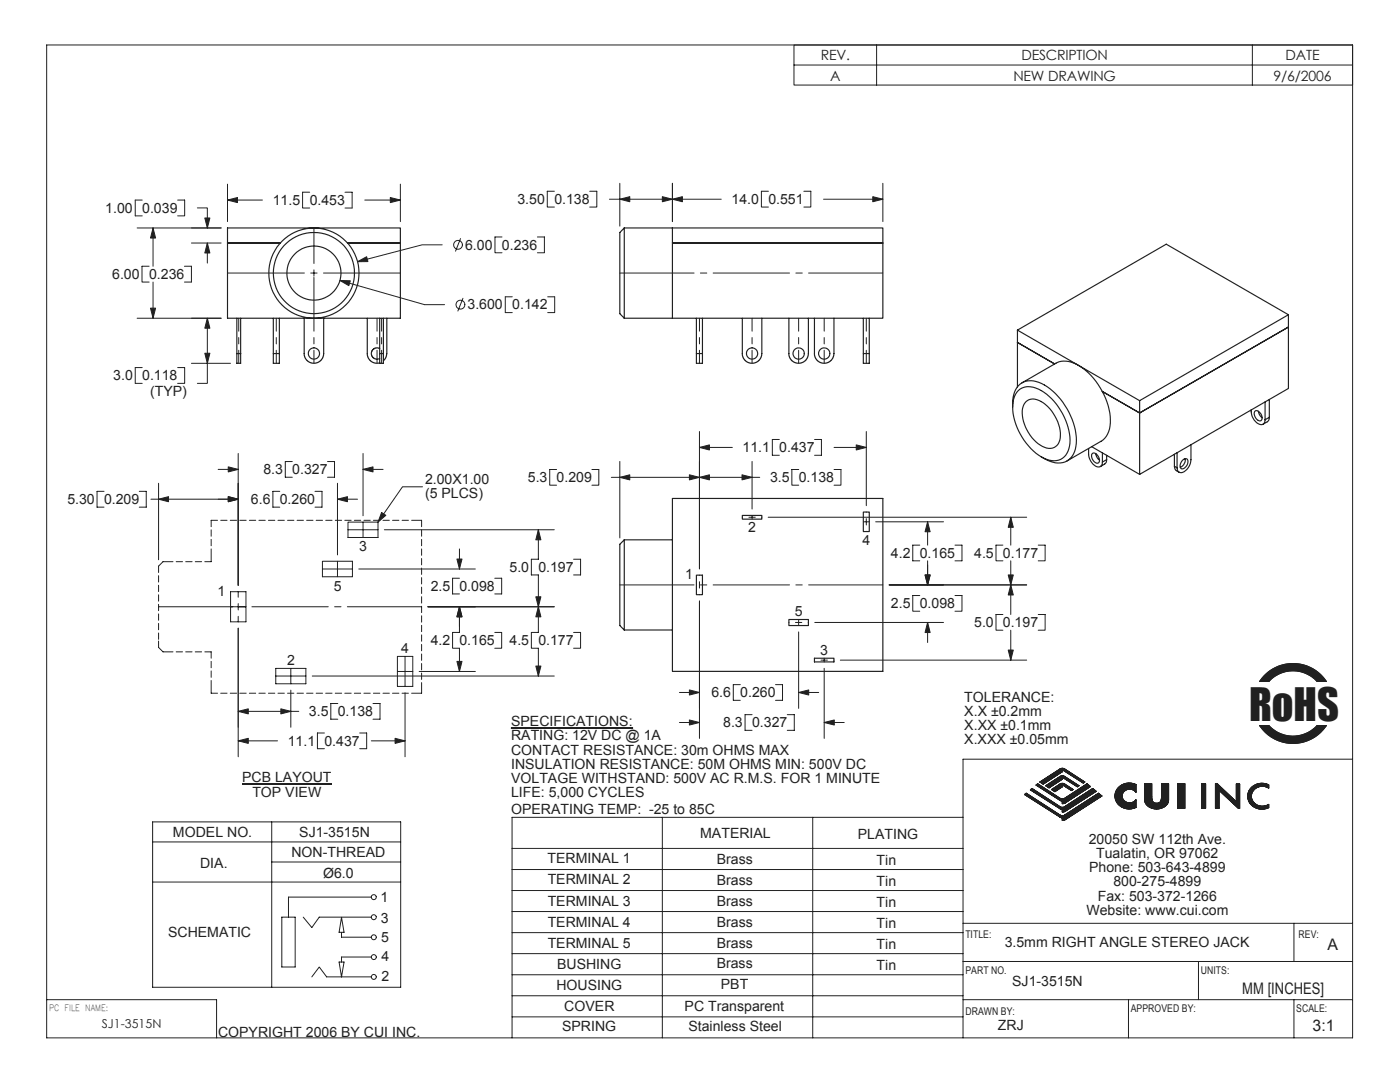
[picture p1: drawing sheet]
<svg xmlns="http://www.w3.org/2000/svg" width="279mm" height="216mm" viewBox="0 0 279 216" stroke-linecap="round" stroke-linejoin="round" font-family="sans-serif">
<!-- layer: Layer 1 -->
<g fill="none" stroke="#231f20" stroke-width=".2">
<path d="M9.3 9h260.6v198.1h-260.6zM20.8 98h-1.4v3.2h1.4M27.8 98h1.4v3.2h-1.4M30.1 99.6h17.4M31.6 96.4v15.3M43.5 93.7h4M47.5 90.5v26.3M55.8 98h-1.3v3.2h1.3M58.3 92.1h-1.4v3.1h1.4M62.9 98h1.4v3.2h-1.4M65.4 92.1h1.4v3.1h-1.4M67.4 96.4v14.3"/>
<path d="M67.4 99.6h4M72.5 90.5v12.4M72.5 93.7h4M31.6 114.9v1.2M31.6 116.8v1.2M31.6 118.7v1.3M34.5 112.1h-2l-.9 .9v1.2M35.2 112.1h1.2M37.1 112.1h1.2M39 112.1h1.2M42.1 105.7v1.3M42.1 107.6v1.3"/>
<path d="M42.1 109.5v2.6h-1.2M43.4 103.8h-1.3v1.3M44 103.8h1.3M46 103.8h1.2M46 118.1h3.1v6h-3.1zM47.5 118.1v1.1M47.9 103.8h1.2M49.8 103.8h1.2M51.7 103.8h1.2M53.6 103.8h1.2M55.5 103.8h1.2M57.4 103.8h1.3"/>
<path d="M59.3 103.8h1.3M61.2 103.8h1.3M63.1 103.8h1.3M64.3 112h6v3.1h-6zM64.3 113.5h6M65 103.8h1.3M66.9 103.8h1.3M67.4 112v3.1M68.8 103.8h1.3M69.4 104.2h6v3.1h-6zM69.4 105.7h6M70.7 103.8h1.3"/>
<path d="M71.6 113.5h23.3M72.5 104.2v3.1M72.6 103.8h1.3M74.5 103.8h1.3M76.4 103.8h1.3M76.7 105.7h33.9M78.3 103.8h1.3M80.2 103.8h1.3M82.1 103.8h2v1.3M84.1 105.7v1.3M84.1 107.6v1.3M84.1 109.5v1.3"/>
<path d="M84.1 111.4v1.3M84.1 113.3v1.3M84.1 115.3v1.2M84.1 117.2v1.2M84.1 119.1v1.2M91.7 109.5v4M91.7 115.4h-1.4v3.1h1.4M98.7 115.4h1.4v3.1h-1.4M107.4 105.7v5.9h-1.4v3.1h1.4v11.5h-1.4v3.1h1.4v5.6M114.5 111.6h1.4v3.1h-1.4M31.6 121.1h17.5M31.6 127.9v1.3l.9 .9h2"/>
<path d="M31.6 120.6v1.3M31.6 122.5v1.3M31.6 124.4v1.3M31.6 126.3v1.3M35.2 130.1h1.2M37.1 130.1h1.2M39 130.1h1.2M40.9 130.1h1.2v1.2M42.1 132v1.2M42.1 133.9v1.2M42.1 135.8v2.5h1.3M44 138.3h1.3"/>
<path d="M46 138.3h1.2M47.5 120.4v1.3M47.5 123v1.1M47.5 125.3v25.7M47.9 138.3h1.2M49.8 138.3h1.2M50.3 121.1h15.2M51.7 138.3h1.2M53.6 138.3h1.2M55 133.4h6v3h-6zM55 134.9h6M55.5 138.3h1.2"/>
<path d="M57.4 138.3h1.3M58 133.4v3M58 137.7v7.4M59.3 138.3h1.3M61.2 138.3h1.3M62.3 134.9h48.3M63.1 138.3h1.3M65 138.3h1.3M66.8 121.1h1.3M66.9 138.3h1.3M68.8 138.3h1.3M69.3 121.1h14.8"/>
<path d="M70.7 138.3h1.3M72.6 138.3h1.3M74.5 138.3h1.3M76.4 138.3h1.3M78.3 138.3h1.3M79.3 131h3.1v6h-3.1zM79.3 134h3.1M80.2 138.3h1.3M80.8 131v6M80.8 138.2v12.8M83.7 134h11.2M84.1 121v1.2"/>
<path d="M84.1 122.9v1.2M84.1 124.8v1.2M84.1 126.7v1.3M84.1 128.6v1.3M84.1 130.5v1.3M84.1 132.4v1.3M84.1 134.3v1.3M84.1 136.2v2.1h-2M85.4 121.1h25.2M91.7 121.1v5.1h-1.4v3.1h1.4v4.7M98.7 126.2h1.4v3.1h-1.4M114.5 126.2h1.4v3.1h-1.4"/>
<path d="M47.5 141.9h12.1M47.5 147.8h7.9M64.7 146.3h-1.3v3.1h1.3M67.4 140.4h-1.4v3.1h1.4M71.8 146.3h1.4v3.1h-1.4M74.1 147.8h6.7M74.4 140.4h1.4v3.1h-1.4M269.9 151.5h-77.7v55.6M102.2 169.3h90M102.2 173.5h90M102.2 177.7h90M132.2 163.1v44"/>
<path d="M162.2 163.1v44M192.2 163.1h-90v44M9.3 199.5h33.9v7.6M102.2 190.3h90M102.2 194.5h90M102.2 198.7h90M102.2 181.9h90M102.2 186.1h90M192.2 184.2h77.7M192.2 191.9h77.7M192.2 199.5h77.7M225.2 199.5v7.6"/>
<path d="M239.2 191.9v7.6M258.2 184.2v7.7M258.2 199.5v7.6M102.2 202.9h90"/>
</g>
<g fill="none" stroke="#231f20" stroke-width=".23">
<path d="M45.4 45.5h34.5v18h-34.5v-15h10.5h-10.5zM69.4 48.5h10.5M124.6 45.5h9.6M124.6 45.5l-.9 .9v16.2l.9 .9M124.6 45.5v18M134.2 48.5h42v15h-42zM134.2 45.5h42v3h-42zM47.3 63.5v9h.7v-9M47.3 70.5h.7M54.5 70.5h1.3v2h-1.3zM54.5 63.5v7M55.8 63.5v7"/>
<path d="M60.7 63.5v7.5l.3 .6 .4 .5 .6 .3 .7 .1 .6-.1 .6-.3 .4-.5 .3-.6v-7.5M73.3 63.5v7.5l.3 .6 .7 .6 .7 .3 .8-.1M75.8 69.6l-.7-.2-.5 .2-.3 .3-.2 .5 .2 .7 .3 .4 .5 .2 .7-.2M75.8 63.5v9h.7v-9M75.8 70.5h.7M77.2 63.5v7.2l-.3 .8-.4 .5M124.6 63.5h9.6M139 63.5v7M140.2 63.5v9h-1.2v-2h1.2M148.1 63.5l.1 7.5 .2 .6 .4 .5 .6 .3 .7 .1 .7-.1 .5-.3 .4-.5 .3-.6v-7.5M157.4 63.5l.1 7.5 .2 .6 .4 .5 .6 .3 .7 .1 .7-.1 .5-.3 .4-.5 .3-.6v-7.5M162.5 63.5l.1 7.5 .2 .6 .4 .5 .6 .3 .7 .1 .7-.1 .5-.3 .4-.5 .3-.6v-7.5"/>
<path d="M172.3 70.5h1.2v2h-1.2zM172.3 63.5v7M173.5 63.5v7M203.1 65.9l24.3 14M203.1 65.9v11.3M203.1 68.3l7.4 4.3M203.2 77.9a3.7 3.7 0 0 1 4.6 0 12.5 12.5 0 0 1 5.7 10.6 3.3 3.3 0 0 1-1.6 3.1 3.3 3.3 0 0 1-3.6-.2 12.2 12.2 0 0 1-6.1-11.3l.5-1.5zM204 76.4l6.7-3.9a4.6 4.6 0 0 1 4.8 .6 13.7 13.7 0 0 1 6 11.9 3.9 3.9 0 0 1-1.8 3.1l-6.7 3.9M227.4 79.9v14.8M253.3 79.7v3.6M257.1 65.3v12.2l-29.7 17.2M257.1 62.8l-24.4-14.1-29.6 17.2"/>
<path d="M257.1 62.8l-29.7 17.1M257.1 65.3l-29.7 17.1-7.4-4.3M257.1 62.8v2.5M134.2 99.5h42v34.5h-42zM202.1 81.2a4.8 4.8 0 0 1 2.3-5 5.9 5.9 0 0 1 5.7 1.8 13.4 13.4 0 0 1 4.6 11.1 3.5 3.5 0 0 1-5.2 3l-1.7-.9M204.8 80.1a2.45 2.45 0 0 1 3 0 8.1 8.1 0 0 1 3.7 7.7 2.19 2.19 0 0 1-3.5 1.3 8.1 8.1 0 0 1-3.9-7.6l.2-.8zM217.3 89.5a3.4 3.4 0 0 0 1.1 3.3 .89 .89 0 0 0 1 .4 .89 .89 0 0 0 .6-1M217.9 89.1l9.5 5.6M218 90.5a.95 .95 0 0 1 1.3 .8 .61 .61 0 0 1 .1 .9 .61 .61 0 0 1-.9 .1 1.43 1.43 0 0 1-.5-1.8zM218.7 90.5l.3 .9 .4 .4M220 90.4v1.8M220.9 91.7a.86 .86 0 0 1-.4 .9l-.9 .5"/>
<path d="M220.9 90.8v.9M220.9 91.7l-.9 .5M234.4 93l.2 .8 .7 .4M234.4 93l.5 .3M234.4 90.6v2.4M234.9 90.3v3M235.9 91.9l.2-.1a.55 .55 0 0 1 .7-.3 .55 .55 0 0 1 .3 .8 1.25 1.25 0 0 1-1.4 1.2l-.2-.6zM236.5 91.5a1.54 1.54 0 0 1-1 1.7M237.7 88.8v2.9a2.57 2.57 0 0 1-2.2 2.6l-.5-.4-.1-.6M249.7 81.8a2.65 2.65 0 0 0 2.2 2.9l.5-.4 .1-.5M250.5 82a1.29 1.29 0 0 1 1.3 1.7v.1a.95 .95 0 0 1-1.4-.7l-.1-.6zM251.1 82.1l.3 .7 .5 .6"/>
<path d="M252.5 80.2v3.6M253.3 83.3l-.2 .7-1 .6M253.3 83.3l-.8 .5M124.6 107.7v18M124.6 107.7l-.9 .9v16.2l.9 .9M124.6 107.7h9.6M139 114.8h1.2v3.9h-1.2zM148.1 102.8h3.9v.8h-3.9zM172.3 102.2h1.2v3.9h-1.2zM124.6 125.7h9.6M157.4 123.6h3.9v1.2h-3.9zM162.5 131.3h3.9v.8h-3.9z"/>
<circle cx="62.6" cy="54.5" r="5.4"/>
<circle cx="62.6" cy="54.5" r="8.1"/>
<circle cx="62.7" cy="54.5" r="9"/>
<circle cx="62.7" cy="70.5" r="1.13"/>
<circle cx="150.1" cy="70.5" r="1.13"/>
<circle cx="159.4" cy="70.5" r="1.13"/>
<circle cx="164.5" cy="70.5" r="1.13"/>
</g>
<path d="M107.4 121.1l.5 2h-1z" fill="#231f20"/>
<path d="M107.4 121.1l.5 2h-1z" fill="none" stroke="#231f20" stroke-width=".2"/>
<path d="M106.9 132.9h1l-.5 2z" fill="#231f20"/>
<path d="M106.9 132.9h1l-.5 2z" fill="none" stroke="#231f20" stroke-width=".2"/>
<path d="M45.6 99.1l1.9 .5-1.9 .5z" fill="#231f20"/>
<path d="M45.6 99.1l1.9 .5-1.9 .5z" fill="none" stroke="#231f20" stroke-width=".2"/>
<path d="M31.6 99.6l2-.5v1z" fill="#231f20"/>
<path d="M31.6 99.6l2-.5v1z" fill="none" stroke="#231f20" stroke-width=".2"/>
<path d="M67.4 99.6l1.9-.5v1z" fill="#231f20"/>
<path d="M67.4 99.6l1.9-.5v1z" fill="none" stroke="#231f20" stroke-width=".2"/>
<path d="M45.6 99.1l1.9 .5-1.9 .5z" fill="#231f20"/>
<path d="M45.6 99.1l1.9 .5-1.9 .5z" fill="none" stroke="#231f20" stroke-width=".2"/>
<path d="M72.5 93.7l1.9-.5v1z" fill="#231f20"/>
<path d="M72.5 93.7l1.9-.5v1z" fill="none" stroke="#231f20" stroke-width=".2"/>
<path d="M45.6 93.2l1.9 .5-1.9 .5z" fill="#231f20"/>
<path d="M45.6 93.2l1.9 .5-1.9 .5z" fill="none" stroke="#231f20" stroke-width=".2"/>
<path d="M56 141.4l2 .5-2 .6z" fill="#231f20"/>
<path d="M56 141.4l2 .5-2 .6z" fill="none" stroke="#231f20" stroke-width=".2"/>
<path d="M47.5 141.9l2.1-.5v1.1z" fill="#231f20"/>
<path d="M47.5 141.9l2.1-.5v1.1z" fill="none" stroke="#231f20" stroke-width=".2"/>
<path d="M78.8 147.3l2 .5-2 .5z" fill="#231f20"/>
<path d="M78.8 147.3l2 .5-2 .5z" fill="none" stroke="#231f20" stroke-width=".2"/>
<path d="M47.5 147.8l2.1-.5v1z" fill="#231f20"/>
<path d="M47.5 147.8l2.1-.5v1z" fill="none" stroke="#231f20" stroke-width=".2"/>
<path d="M91.2 111.5h1l-.5 2z" fill="#231f20"/>
<path d="M91.2 111.5h1l-.5 2z" fill="none" stroke="#231f20" stroke-width=".2"/>
<path d="M91.7 121.1l.5 2h-1z" fill="#231f20"/>
<path d="M91.7 121.1l.5 2h-1z" fill="none" stroke="#231f20" stroke-width=".2"/>
<path d="M107.4 105.7l.5 2h-1z" fill="#231f20"/>
<path d="M107.4 105.7l.5 2h-1z" fill="none" stroke="#231f20" stroke-width=".2"/>
<path d="M106.9 119.1h1l-.5 2z" fill="#231f20"/>
<path d="M106.9 119.1h1l-.5 2z" fill="none" stroke="#231f20" stroke-width=".2"/>
<path d="M91.7 121.1l.5 2h-1z" fill="#231f20"/>
<path d="M91.7 121.1l.5 2h-1z" fill="none" stroke="#231f20" stroke-width=".2"/>
<path d="M91.2 132h1l-.5 2z" fill="#231f20"/>
<g fill="none" stroke="#231f20" stroke-width=".2">
<path d="M45.4 54.5h15.3M62 54.5h1.3M62.7 45.5v7.1M62.7 53.8v1.3M62.7 55.4v10.7M64.6 54.5h15.3M123.7 54.5h14.8M139.8 54.5h1.3M142.3 54.5h15.3M158.8 54.5h1.3M161.4 54.5h14.8M47.6 63.5v2.6"/>
<path d="M47.6 67.4v1.2M47.6 69.9v2.6M55.1 63.5v2.6M55.1 67.4v1.2M55.1 69.9v2.6M62.7 67.4v1.2M62.7 69.9v2.6M75.2 63.5v2.6M75.2 67.4v1.2M75.2 69.9v2.6M76.2 63.5v2.6M76.2 67.4v1.2"/>
<path d="M76.2 69.9v2.6M139.6 63.5v2.6M139.6 67.4v1.2M139.6 69.9v2.6M150.1 63.5v2.6M150.1 67.4v1.2M150.1 69.9v2.6M159.4 63.5v2.6M159.4 67.4v1.2M159.4 69.9v2.6M164.5 63.5v2.6M164.5 67.4v1.2"/>
<path d="M164.5 69.9v2.6M172.9 63.5v2.6M172.9 67.4v1.2M172.9 69.9v2.6M111.1 93.7h-1.4v3.1h1.4M118.1 93.7h1.4v3.1h-1.4M122 95.3h29.6M123.7 92.1v15.2M139.6 86.1v27.4M139.6 89.3h6.6M150.1 92.1v9.5M155.5 87.7h-1.4v3.1h1.4"/>
<path d="M159.4 93.7h-1.4v3.1h1.4M162.6 87.7h1.3v3.1h-1.3M166.5 93.7h1.3v3.1h-1.3M166.5 89.3h6.4M172.9 86.1v14.8M123.7 116.7h14.8M139.6 119.9v27.4M139.6 114.8h.1M139.6 116.1v1.2M139.6 118.6v.1M139.8 116.7h1.3M142.3 116.7h15.3"/>
<path d="M148.1 103.2h.1M149.5 103.2h1.2M150.1 102.8v.8M152 103.2h.1M153.3 103.2h51.6M158.8 116.7h1.3M161.4 116.7h14.8M172.3 104.1h1.2M172.9 102.2h.1M172.9 103.5v1.3M172.9 106v.1M174.8 104.1h13.5"/>
<path d="M183.6 108.8h-1.4v3.1h1.4M183.6 118.8h-1.4v3.2h1.4M185.1 104.1v4.7M185.1 111.9v4.8M190.6 108.8h1.4v3.1h-1.4M190.6 118.8h1.4v3.2h-1.4M200.2 108.8h-1.4v3.1h1.4M201.7 103.2v5.6M201.7 111.9v10.7M204.9 116.7h-27.4M207.2 108.8h1.4v3.1h-1.4M91.2 132h1l-.5 2z"/>
<path d="M135.6 138.2h4M147.7 136.6h-1.4v3.1h1.4M154.8 136.6h1.4v3.1h-1.4M157.4 124.2h.1M158.8 124.2h1.2M159.4 126.1v15.3M159.4 138.2h4M159.4 123.6v1.2M161.3 124.2h.1M162.5 131.7h.1M162.6 124.2h25.7M163.9 131.7h1.2"/>
<path d="M164.5 133.4v13.9M164.5 131.3v.8M166.4 131.7h.1M167.7 131.7h37.2M185.1 124.2v4M200.2 122.6h-1.4v3.2h1.4M201.7 125.8v5.9M207.2 122.6h1.4v3.2h-1.4M135.6 144.2h4M150.1 142.6h-1.4v3.1h1.4M157.1 142.6h1.4v3.1h-1.4M164.5 144.2h4"/>
</g>
<path d="M184.6 114.7h1l-.5 2z" fill="#231f20"/>
<path d="M184.6 114.7h1l-.5 2z" fill="none" stroke="#231f20" stroke-width=".2"/>
<path d="M185.1 124.2l.5 2h-1z" fill="#231f20"/>
<path d="M185.1 124.2l.5 2h-1z" fill="none" stroke="#231f20" stroke-width=".2"/>
<path d="M201.7 116.7l.5 2h-1z" fill="#231f20"/>
<path d="M201.7 116.7l.5 2h-1z" fill="none" stroke="#231f20" stroke-width=".2"/>
<path d="M201.2 129.7h1l-.5 2z" fill="#231f20"/>
<path d="M201.2 129.7h1l-.5 2z" fill="none" stroke="#231f20" stroke-width=".2"/>
<path d="M201.2 114.7h1l-.5 2z" fill="#231f20"/>
<path d="M201.2 114.7h1l-.5 2z" fill="none" stroke="#231f20" stroke-width=".2"/>
<path d="M201.7 103.2l.5 2h-1z" fill="#231f20"/>
<path d="M201.7 103.2l.5 2h-1z" fill="none" stroke="#231f20" stroke-width=".2"/>
<path d="M170.9 88.8l2 .5-2 .5z" fill="#231f20"/>
<path d="M170.9 88.8l2 .5-2 .5z" fill="none" stroke="#231f20" stroke-width=".2"/>
<path d="M139.6 89.3l2-.5v1z" fill="#231f20"/>
<path d="M139.6 89.3l2-.5v1z" fill="none" stroke="#231f20" stroke-width=".2"/>
<path d="M159.4 138.2l2-.5v1z" fill="#231f20"/>
<path d="M159.4 138.2l2-.5v1z" fill="none" stroke="#231f20" stroke-width=".2"/>
<path d="M137.6 137.7l2 .5-2 .5z" fill="#231f20"/>
<path d="M137.6 137.7l2 .5-2 .5z" fill="none" stroke="#231f20" stroke-width=".2"/>
<path d="M164.5 144.2l2-.5v1z" fill="#231f20"/>
<path d="M164.5 144.2l2-.5v1z" fill="none" stroke="#231f20" stroke-width=".2"/>
<path d="M137.6 143.7l2 .5-2 .5z" fill="#231f20"/>
<path d="M137.6 143.7l2 .5-2 .5z" fill="none" stroke="#231f20" stroke-width=".2"/>
<path d="M123.7 95.2l2-.5v1.1z" fill="#231f20"/>
<path d="M123.7 95.2l2-.5v1.1z" fill="none" stroke="#231f20" stroke-width=".2"/>
<path d="M137.6 94.7l2 .5-2 .6z" fill="#231f20"/>
<path d="M137.6 94.7l2 .5-2 .6z" fill="none" stroke="#231f20" stroke-width=".2"/>
<path d="M185.1 104.1l.5 2h-1z" fill="#231f20"/>
<path d="M185.1 104.1l.5 2h-1z" fill="none" stroke="#231f20" stroke-width=".2"/>
<path d="M184.6 114.7h1l-.5 2z" fill="#231f20"/>
<path d="M184.6 114.7h1l-.5 2z" fill="none" stroke="#231f20" stroke-width=".2"/>
<path d="M139.6 95.2l2-.5v1.1z" fill="#231f20"/>
<path d="M139.6 95.2l2-.5v1.1z" fill="none" stroke="#231f20" stroke-width=".2"/>
<path d="M148.1 94.7l2 .5-2 .6z" fill="#231f20"/>
<path d="M148.1 94.7l2 .5-2 .6z" fill="none" stroke="#231f20" stroke-width=".2"/>
<path d="M209.9 157.5l2-1.2 .5 .1 1.8 1.1-.4 .3-1.7-1.1h-.1v.3l-1.5 1z" fill-rule="evenodd" fill="#231f20"/>
<path d="M209.9 157.5l2-1.2 .5 .1 1.8 1.1-.4 .3-1.7-1.1h-.1v.3l-1.5 1z" fill="none" stroke="#231f20" stroke-width=".2"/>
<path d="M206.8 156.7l.3-.3 4.8 3 .5-.1 4.5-2.9 .7 .6-5 3.2-.6 .2v-.6h-.4z" fill-rule="evenodd" fill="#231f20"/>
<path d="M206.8 156.7l.3-.3 4.8 3 .5-.1 4.5-2.9 .7 .6-5 3.2-.6 .2v-.6h-.4z" fill="none" stroke="#231f20" stroke-width=".2"/>
<path d="M204.5 158.5l.3-.2 7.1 4.5 .5-.1 6.8-4.4 .7 .5-7.4 4.8-.5 .1v-.5l-.4-.1z" fill-rule="evenodd" fill="#231f20"/>
<path d="M204.5 158.5l.3-.2 7.1 4.5 .5-.1 6.8-4.4 .7 .5-7.4 4.8-.5 .1v-.5l-.4-.1z" fill="none" stroke="#231f20" stroke-width=".2"/>
<path d="M205.6 157.6l.4-.3 5.9 3.8 .5-.1 5.7-3.7 .7 .6-6.2 4-.6 .1v-.5l-.4-.1z" fill-rule="evenodd" fill="#231f20"/>
<path d="M205.6 157.6l.4-.3 5.9 3.8 .5-.1 5.7-3.7 .7 .6-6.2 4-.6 .1v-.5l-.4-.1z" fill="none" stroke="#231f20" stroke-width=".2"/>
<path d="M207.5 156l4.4-2.7 .6 .1 4 2.6-.3 .3-4.1-2.6h-.1v.3l-3.8 2.5z" fill-rule="evenodd" fill="#231f20"/>
<path d="M207.5 156l4.4-2.7 .6 .1 4 2.6-.3 .3-4.1-2.6h-.1v.3l-3.8 2.5z" fill="none" stroke="#231f20" stroke-width=".2"/>
<path d="M208.7 156.8l3.2-2 .6 .1 2.8 1.9-.3 .2-2.9-1.8h-.1v.3l-2.6 1.7z" fill-rule="evenodd" fill="#231f20"/>
<path d="M208.7 156.8l3.2-2 .6 .1 2.8 1.9-.3 .2-2.9-1.8h-.1v.3l-2.6 1.7z" fill="none" stroke="#231f20" stroke-width=".2"/>
<path d="M228.4 156.4h1.4l.1 3.3 .3 .4 .5 .2 .6-.1 .4-.5 .1-3.3h1.4v3.4l-.2 .6-.5 .5-.6 .3-.9 .2-.8-.1a2.06 2.06 0 0 1-1.7-1.2z" fill-rule="evenodd" fill="#231f20"/>
<path d="M228.4 156.4h1.4l.1 3.3 .3 .4 .5 .2 .6-.1 .4-.5 .1-3.3h1.4v3.4l-.2 .6-.5 .5-.6 .3-.9 .2-.8-.1a2.06 2.06 0 0 1-1.7-1.2z" fill="none" stroke="#231f20" stroke-width=".2"/>
<path d="M235 156.4h1.5v4.9h-1.5z" fill-rule="evenodd" fill="#231f20" stroke="#231f20" stroke-width=".2"/>
<path d="M223.2 157.2a3.1 3.1 0 0 1 3.5-.7v1.6a1.6 1.6 0 0 0-2-.5l-.7 .7-.1 .7 .2 .4 .6 .6 .5 .2 .9-.1 .6-.5v1.5a2.71 2.71 0 0 1-3.3-.4 2.71 2.71 0 0 1-.5-3.2z" fill-rule="evenodd" fill="#231f20"/>
<path d="M223.2 157.2a3.1 3.1 0 0 1 3.5-.7v1.6a1.6 1.6 0 0 0-2-.5l-.7 .7-.1 .7 .2 .4 .6 .6 .5 .2 .9-.1 .6-.5v1.5a2.71 2.71 0 0 1-3.3-.4 2.71 2.71 0 0 1-.5-3.2z" fill="none" stroke="#231f20" stroke-width=".2"/>
<path d="M239.9 156.4h.7v4.9h-.7z" fill-rule="evenodd" fill="#231f20" stroke="#231f20" stroke-width=".2"/>
<path d="M242.6 156.3h.3l3.8 3.7v-3.6h.7v4.9h-.2l-3.9-3.6v3.6h-.7z" fill-rule="evenodd" fill="#231f20"/>
<path d="M242.6 156.3h.3l3.8 3.7v-3.6h.7v4.9h-.2l-3.9-3.6v3.6h-.7z" fill="none" stroke="#231f20" stroke-width=".2"/>
<path d="M249.8 157.1a3 3 0 0 1 3.4-.5v.6a2.35 2.35 0 0 0-2.4 0l-.7 .6-.2 .4-.2 .5 .1 .8 .6 .8 .9 .5 .9 .1 1-.4v.7l-.9 .2a2.61 2.61 0 0 1-2.9-1.2 2.61 2.61 0 0 1 .4-3.1z" fill-rule="evenodd" fill="#231f20"/>
<g fill="none" stroke="#231f20" stroke-width=".2">
<path d="M204.5 158.5l.3-.2 7.1 4.5 .6-.2 6.7-4.3 .7 .5-7.3 4.8-.6 .1v-.5l-.4-.1zM205.6 157.6l.4-.3 5.9 3.8 .6-.1 5.6-3.7 .7 .6-6.2 4-.6 .1v-.5l-.4-.1zM206.8 156.7l.3-.3 4.8 3 .6-.1 4.4-2.9 .7 .6-5 3.2-.6 .2v-.6l-.4-.1zM207.5 156l4.4-2.7 .6 .1 4 2.6-.3 .3-4.1-2.6h-.1v.3l-3.8 2.5zM208.7 156.8l3.2-2 .5 .1 2.9 1.9-.3 .2-2.9-1.8h-.1v.3l-2.6 1.7zM209.9 157.5l2-1.2 .5 .1 1.8 1.1-.4 .3-1.7-1.1h-.1v.3l-1.5 1zM223.1 157.3a3.1 3.1 0 0 1 3.6-.8v1.6a1.44 1.44 0 0 0-2.2-.4 1.44 1.44 0 0 0 .1 2.3 1.6 1.6 0 0 0 2.1-.4v1.5a2.7 2.7 0 0 1-3.3-.4 2.7 2.7 0 0 1-.3-3.4zM228.4 156.4h1.4v2.6a1.03 1.03 0 0 0 1 1.3 1.03 1.03 0 0 0 1-1.3v-2.6h1.4v3.2a2.32 2.32 0 0 1-3.2 1.7l-1-.5-.5-.9zM235 156.4h1.5v4.9h-1.5zM239.9 156.4h.7v4.9h-.7zM242.6 156.3h.3l3.8 3.7v-3.6h.7v4.9h-.2l-3.9-3.6v3.6h-.7zM249.8 157.1a3 3 0 0 1 3.4-.5v.6a2.35 2.35 0 0 0-2.4 0l-.7 .6-.2 .4-.2 .5 .1 .8 .6 .8 .9 .5 .9 .1 1-.4v.7l-.9 .2a2.61 2.61 0 0 1-2.9-1.2 2.61 2.61 0 0 1 .4-3.1z"/>
<path d="M249.9 157a3 3 0 0 1 3.3-.4v.6a2.09 2.09 0 0 0-2.8 .2 2.09 2.09 0 0 0-.1 2.8 2.33 2.33 0 0 0 2.9 .3v.7a2.74 2.74 0 0 1-3.2-.3 2.74 2.74 0 0 1-.7-3.1z"/>
</g>
<path d="M252.2 134.9a8.1 8.1 0 0 1 8.6-2l.3 .1a8.2 8.2 0 0 1 3.6 3h-1.9l-.3-.4a6.5 6.5 0 0 0-6.2-1.5l-1.9 .9-1.2 1h-1.8z" fill-rule="evenodd" fill="#231f20"/>
<path d="M252.2 134.9a8.1 8.1 0 0 1 8.6-2l.3 .1a8.2 8.2 0 0 1 3.6 3h-1.9l-.3-.4a6.5 6.5 0 0 0-6.2-1.5l-1.9 .9-1.2 1h-1.8z" fill="none" stroke="#231f20" stroke-width=".2"/>
<path d="M251.4 144.8h1.8a6.5 6.5 0 0 0 9.6 0h1.9a8 8 0 0 1-13.3 0z" fill-rule="evenodd" fill="#231f20"/>
<g fill="none" stroke="#231f20" stroke-width=".2">
<path d="M28.4 39.9h-1.4v3.2h1.4M35.5 39.9h1.4v3.2h-1.4M45.4 39.9h7M45.4 36.7v7.5M61.8 38.4h-1.4v3.1h1.4M68.9 38.4h1.4v3.1h-1.4M72.8 39.9h7.1M79.9 36.7v7.5M27.4 45.5h16.7M29.8 53.1h-1.5v3.2h1.5M30.5 56.3v7.2M30.5 45.5v7.6"/>
<path d="M36.8 53.1h1.4v3.2h-1.4M38.2 48.5h5.9M39.4 41.5h2v4M41.4 48.5v4M67.8 56l16.9 4.8h4M88.2 48.9h-4l-12.8 3.3M91.9 47.6l-1 2.5M92.4 59.5l-1 2.6M100.2 47.3h-1.4v3.1h1.4M102.2 59.2h-1.4v3.2h1.4M107.3 47.3h1.3v3.1h-1.3M109.3 59.2h1.4v3.2h-1.4"/>
<path d="M27.4 63.5h16.7M28.4 73.3h-1.4v3.2h1.4M35.5 73.3h1.4v3.2h-1.4M38.2 72.5h7.8M41.4 63.5v13h-2M252.4 134.7a8 8 0 0 1 12.3 1.3h-1.9a6.5 6.5 0 0 0-9.6 0h-1.8zM251.4 144.8h1.8a6.5 6.5 0 0 0 9.6 0h1.9a8 8 0 0 1-13.3 0z"/>
<circle cx="91.4" cy="48.9" r=".88"/>
<circle cx="91.9" cy="60.8" r=".89"/>
</g>
<path d="M40.9 70.5h1l-.5 2z" fill="#231f20"/>
<path d="M40.9 70.5h1l-.5 2z" fill="none" stroke="#231f20" stroke-width=".2"/>
<path d="M30.5 45.5l.6 2h-1.1z" fill="#231f20"/>
<path d="M30.5 45.5l.6 2h-1.1z" fill="none" stroke="#231f20" stroke-width=".2"/>
<path d="M77.9 39.4l2 .5-2 .5z" fill="#231f20"/>
<path d="M77.9 39.4l2 .5-2 .5z" fill="none" stroke="#231f20" stroke-width=".2"/>
<path d="M67.8 56h2.1l-.3 1z" fill="#231f20"/>
<path d="M67.8 56h2.1l-.3 1z" fill="none" stroke="#231f20" stroke-width=".2"/>
<path d="M45.4 39.9l2-.5v1z" fill="#231f20"/>
<path d="M45.4 39.9l2-.5v1z" fill="none" stroke="#231f20" stroke-width=".2"/>
<path d="M40.9 43.5h1l-.5 2z" fill="#231f20"/>
<path d="M40.9 43.5h1l-.5 2z" fill="none" stroke="#231f20" stroke-width=".2"/>
<path d="M41.4 48.5l.5 2h-1z" fill="#231f20"/>
<path d="M41.4 48.5l.5 2h-1z" fill="none" stroke="#231f20" stroke-width=".2"/>
<path d="M30 61.5h1.1l-.6 2z" fill="#231f20"/>
<path d="M30 61.5h1.1l-.6 2z" fill="none" stroke="#231f20" stroke-width=".2"/>
<path d="M41.4 63.5l.5 2h-1z" fill="#231f20"/>
<path d="M41.4 63.5l.5 2h-1z" fill="none" stroke="#231f20" stroke-width=".2"/>
<path d="M71.4 52.2l1.8-1 .2 1z" fill="#231f20"/>
<path d="M110.6 38.2h-1.4v3.1h1.4M117.7 38.2h1.4v3.1h-1.4M121.6 39.8h22.3M123.7 36.6v8.5M134.2 36.6v7.6M153.4 38.2h-1.4v3.1h1.4M160.4 38.2h1.4v3.1h-1.4M164.4 39.8h11.8M176.2 36.6v7.6M71.4 52.2l1.8-1 .2 1z" fill="none" stroke="#231f20" stroke-width=".2"/>
<path d="M123.7 39.8l2-.6v1.1z" fill="#231f20"/>
<path d="M123.7 39.8l2-.6v1.1z" fill="none" stroke="#231f20" stroke-width=".2"/>
<path d="M132.2 39.2l2 .6-2 .5z" fill="#231f20"/>
<path d="M132.2 39.2l2 .6-2 .5z" fill="none" stroke="#231f20" stroke-width=".2"/>
<path d="M134.2 39.8l2-.6v1.1z" fill="#231f20"/>
<path d="M134.2 39.8l2-.6v1.1z" fill="none" stroke="#231f20" stroke-width=".2"/>
<path d="M174.2 39.2l2 .6-2 .5z" fill="#231f20"/>
<path d="M158.5 9h111.4v8h-111.4zM158.5 13h111.4M174.9 9v8M249.9 9v8M174.2 39.2l2 .6-2 .5zM84.3 97.1h-4l-4.9 7.1M102 145.3h24.3" fill="none" stroke="#231f20" stroke-width=".2"/>
<path d="M48.3 156.5h17.9M102 145.3h24.3" fill="none" stroke="#231f20" stroke-width=".21"/>
<path d="M76.2 102.3l.8 .5-1.6 1.4z" fill="#231f20"/>
<g fill="none" stroke="#231f20" stroke-width=".2">
<path d="M76.2 102.3l.8 .5-1.6 1.4zM30.5 164h49.5v33h-49.5zM30.5 168h49.5M30.5 176h49.5M54.2 164v33M54.2 172h25.8M74.1 179h-16.5v4M56.2 183h2.7v10h-2.7zM60.5 183l1.7 2.1 1.5-2.1h10.4M62.2 194.9l1.5-1.9 1.5 1.9h8.9M67.7 192h1l-.5 2.9zM68.2 183l.5 3h-1z"/>
<path d="M68.2 186v1h5.9M74.1 191h-5.9v1"/>
<circle cx="74.6" cy="179" r=".5"/>
<circle cx="74.6" cy="183" r=".5"/>
<circle cx="74.6" cy="187" r=".5"/>
<circle cx="74.6" cy="191" r=".5"/>
<circle cx="74.6" cy="194.9" r=".5"/>
</g>
<text font-size="8.5" fill="#231f20" x="249.3" y="143.8">RoHS</text>
<g font-size="3.2" fill="#231f20">
<text x="264.9" y="189.6">A</text>
<text x="247.9" y="198.2">MM [INCHES]</text>
<text x="261.9" y="205.7">3:1</text>
</g>
<g font-size="2.8" fill="#231f20">
<text x="163.8" y="12.1">REV.</text>
<text x="165.7" y="16.1">A</text>
<text x="202.2" y="16.1">NEW DRAWING</text>
<text x="203.8" y="12.1">DESCRIPTION</text>
<text x="254.1" y="16.1">9/6/2006</text>
<text x="256.6" y="12.1">DATE</text>
<text x="54.4" y="40.9">11.5</text>
<text x="61.8" y="40.9">0.453</text>
<text x="103.3" y="40.7">3.50</text>
<text x="110.6" y="40.7">0.138</text>
<text x="146" y="40.7">14.0</text>
<text x="153.3" y="40.7">0.551</text>
<text x="21" y="42.4">1.00</text>
<text x="28.4" y="42.4">0.039</text>
<text x="92.8" y="49.8">6.00</text>
<text x="100.2" y="49.8">0.236</text>
<text x="22.4" y="55.6">6.00</text>
<text x="29.8" y="55.6">0.236</text>
<text x="93.3" y="61.7">3.600</text>
<text x="102.2" y="61.7">0.142</text>
<text x="22.6" y="75.9">3.0</text>
<text x="28.4" y="75.9">0.118</text>
<text x="30" y="79">(TYP)</text>
<text x="52.6" y="94.6">8.3</text>
<text x="58.3" y="94.6">0.327</text>
<text x="148.2" y="90.2">11.1</text>
<text x="155.5" y="90.2">0.437</text>
<text x="13.4" y="100.6">5.30</text>
<text x="20.8" y="100.6">0.209</text>
<text x="50.1" y="100.6">6.6</text>
<text x="55.8" y="100.6">0.260</text>
<text x="84.8" y="96.5">2.00X1.00</text>
<text x="84.8" y="99.3">(5 PLCS)</text>
<text x="105.3" y="96.2">5.3</text>
<text x="111.1" y="96.2">0.209</text>
<text x="153.7" y="96.2">3.5</text>
<text x="159.4" y="96.2">0.138</text>
<text x="149.3" y="106.2">2</text>
<text x="71.7" y="109.9">3</text>
<text x="172.2" y="108.7">4</text>
<text x="177.8" y="111.3">4.2</text>
<text x="183.6" y="111.3">0.165</text>
<text x="194.4" y="111.3">4.5</text>
<text x="200.2" y="111.3">0.177</text>
<text x="43.4" y="118.9">1</text>
<text x="66.6" y="117.9">5</text>
<text x="86" y="117.9">2.5</text>
<text x="91.7" y="117.9">0.098</text>
<text x="101.7" y="114.1">5.0</text>
<text x="107.4" y="114.1">0.197</text>
<text x="136.7" y="115.4">1</text>
<text x="158.6" y="122.9">5</text>
<text x="177.8" y="121.3">2.5</text>
<text x="183.6" y="121.3">0.098</text>
<text x="194.4" y="125.1">5.0</text>
<text x="200.1" y="125.1">0.197</text>
<text x="80.1" y="130.3">4</text>
<text x="86" y="128.7">4.2</text>
<text x="91.7" y="128.7">0.165</text>
<text x="101.7" y="128.7">4.5</text>
<text x="107.4" y="128.7">0.177</text>
<text x="163.7" y="130.7">3</text>
<text x="57.3" y="132.7">2</text>
<text x="61.7" y="142.9">3.5</text>
<text x="67.4" y="142.9">0.138</text>
<text x="142" y="139.1">6.6</text>
<text x="147.7" y="139.1">0.260</text>
<text x="192.5" y="140.1">TOLERANCE:</text>
<text x="192.5" y="142.9">X.X ±0.2mm</text>
<text x="57.4" y="148.8">11.1</text>
<text x="64.7" y="148.8">0.437</text>
<text x="102" y="147.8">RATING: 12V DC @ 1A</text>
<text x="102" y="144.9">SPECIFICATIONS:</text>
<text x="144.3" y="145.1">8.3</text>
<text x="150.1" y="145.1">0.327</text>
<text x="192.4" y="148.5">X.XXX ±0.05mm</text>
<text x="192.5" y="145.7">X.XX ±0.1mm</text>
<text x="102" y="150.6">CONTACT RESISTANCE: 30m OHMS MAX</text>
<text x="102" y="153.4">INSULATION RESISTANCE: 50M OHMS MIN: 500V DC</text>
<text x="48.3" y="156.1">PCB LAYOUT</text>
<text x="50.4" y="158.9">TOP VIEW</text>
<text x="102" y="159.1">LIFE: 5,000 CYCLES</text>
<text x="102" y="156.2">VOLTAGE WITHSTAND: 500V AC R.M.S. FOR 1 MINUTE</text>
<text x="34.5" y="167.1">MODEL NO.</text>
<text x="59.7" y="167.1">SJ1-3515N</text>
<text x="102" y="162.4">OPERATING TEMP: -25 to 85C</text>
<text x="139.7" y="167.3">MATERIAL</text>
<text x="171.2" y="167.3">PLATING</text>
<text x="39.9" y="173.1">DIA.</text>
<text x="58.1" y="170.9">NON-THREAD</text>
<text x="109.3" y="172.1">TERMINAL 1</text>
<text x="143.1" y="172.4">Brass</text>
<text x="174.9" y="172.6">Tin</text>
<text x="217.3" y="168.4">20050 SW 112th Ave.</text>
<text x="218.8" y="171.2">Tualatin, OR 97062</text>
<text x="64.5" y="175.2">Ø6.0</text>
<text x="76" y="179.9">1</text>
<text x="109.3" y="176.4">TERMINAL 2</text>
<text x="143.1" y="176.6">Brass</text>
<text x="174.9" y="176.7">Tin</text>
<text x="217.4" y="174.1">Phone: 503-643-4899</text>
<text x="219.1" y="179.7">Fax: 503-372-1266</text>
<text x="222.2" y="176.9">800-275-4899</text>
<text x="76" y="184.1">3</text>
<text x="109.3" y="184.9">TERMINAL 4</text>
<text x="109.3" y="180.7">TERMINAL 3</text>
<text x="143.1" y="180.8">Brass</text>
<text x="143.1" y="185">Brass</text>
<text x="174.9" y="181">Tin</text>
<text x="175" y="185.1">Tin</text>
<text x="216.8" y="182.5">Website: www.cui.com</text>
<text x="33.5" y="187.1">SCHEMATIC</text>
<text x="76.1" y="187.9">5</text>
<text x="76.1" y="191.8">4</text>
<text x="109.3" y="189.1">TERMINAL 5</text>
<text x="143" y="189.2">Brass</text>
<text x="174.9" y="189.4">Tin</text>
<text x="200.5" y="188.9">3.5mm RIGHT ANGLE STEREO JACK</text>
<text x="76.1" y="195.8">2</text>
<text x="111" y="197.5">HOUSING</text>
<text x="111.2" y="193.3">BUSHING</text>
<text x="143" y="193.2">Brass</text>
<text x="143.9" y="197.4">PBT</text>
<text x="174.9" y="193.5">Tin</text>
<text x="202" y="196.8">SJ1-3515N</text>
<text x="112.6" y="201.7">COVER</text>
<text x="136.6" y="201.6">PC Transparent</text>
<text x="43.5" y="206.9">COPYRIGHT 2006 BY CUI INC.</text>
<text x="112.2" y="205.8">SPRING</text>
<text x="137.4" y="205.7">Stainless Steel</text>
<text x="199.2" y="205.5">ZRJ</text>
</g>
<text font-size="2.5" fill="#231f20" x="20.3" y="205.1">SJ1-3515N</text>
<g font-size="2.1" fill="#231f20">
<text x="192.7" y="187.2">TITLE:</text>
<text x="259.2" y="187.2">REV:</text>
<text x="192.7" y="194.4">PART NO.</text>
<text x="239.6" y="194.4">UNITS:</text>
<text x="192.7" y="202.6">DRAWN BY:</text>
<text x="225.7" y="202">APPROVED BY:</text>
<text x="258.7" y="202">SCALE:</text>
</g>
<text font-size="1.7" fill="#231f20" x="9.8" y="201.6">PC FILE NAME:</text>
</svg>
